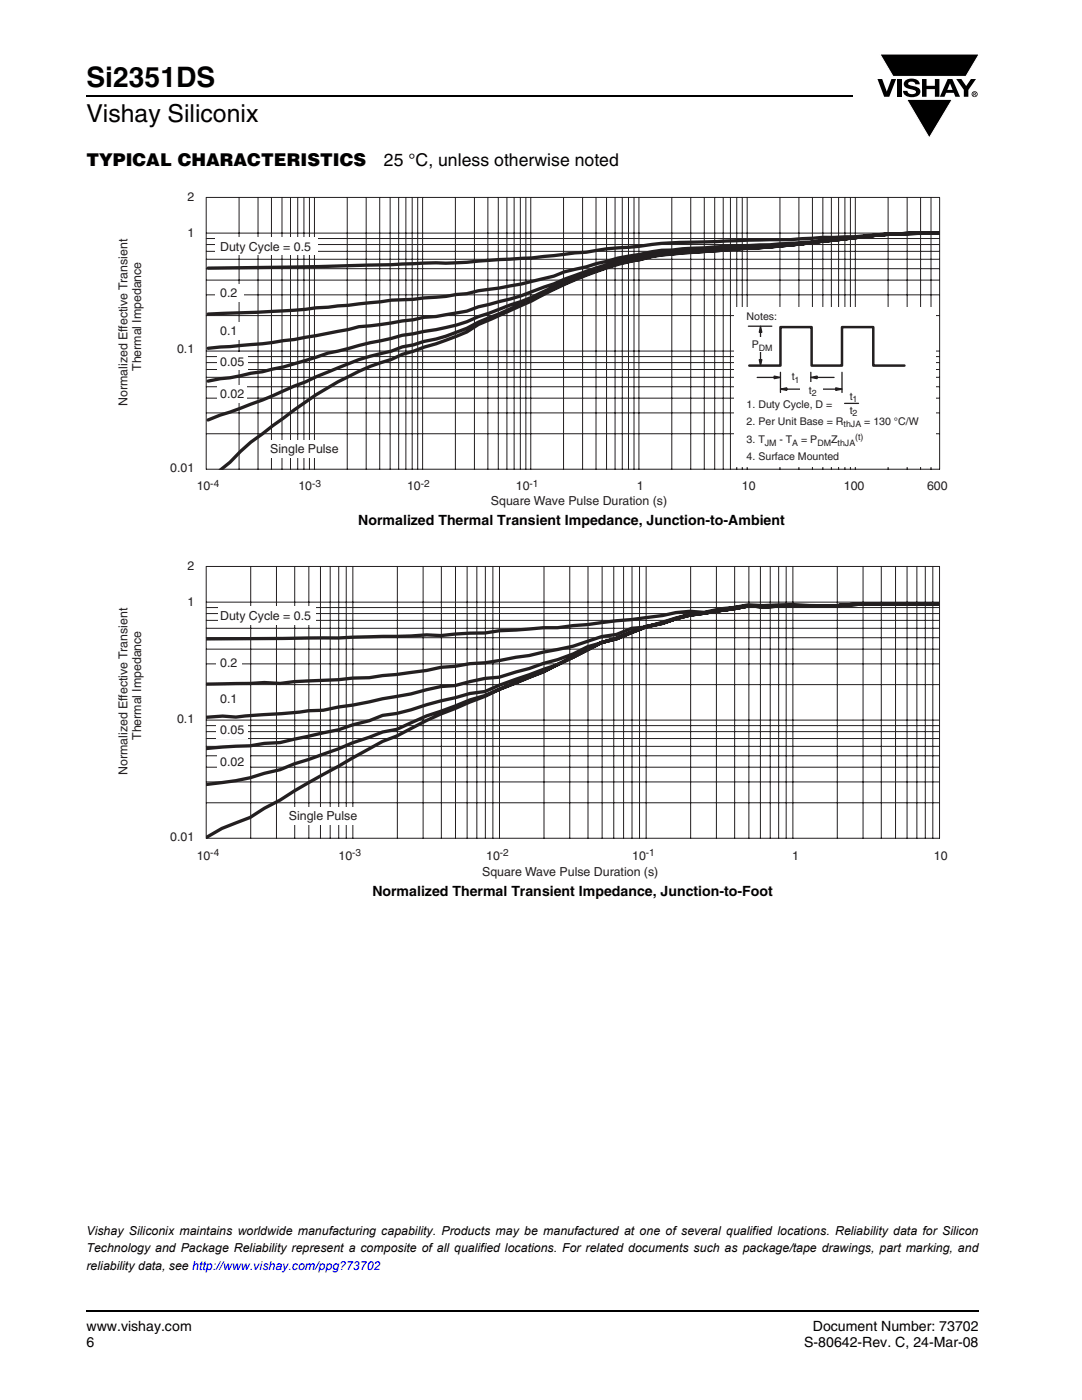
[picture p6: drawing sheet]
<svg xmlns="http://www.w3.org/2000/svg" width="216mm" height="279mm" viewBox="0 0 216 279" stroke-linecap="round" stroke-linejoin="round" font-family="sans-serif">
<path d="M17.1 18.9h.2v.3h-.2zM17.1 261.5h.2v.4h-.2z" fill="#000"/>
<path d="M17.3 19.1h152.9M17.3 261.7h178.1" fill="none" stroke="#000" stroke-width=".36"/>
<path d="M175.1 10.7h20.4v17h-20.4z" fill="#fff"/>
<g fill="#000">
<path d="M175.1 15.8h.9l.9 2.5 1-2.5h.9l-1.4 3.5h-1zM175.6 10.8h19.8l-2.7 4.5h-14.5zM179 15.8h.9v3.5h-.9zM180.7 16.1a2.08 2.08 0 0 1 2.7 .3l.1 .4h-.9a.78 .78 0 0 0-.6-.5 .78 .78 0 0 0-.8 .4l.2 .3 1 .2a1.06 1.06 0 0 1 1.2 1 1.06 1.06 0 0 1-1 1.1 1.71 1.71 0 0 1-2.4-1.2h.9a.95 .95 0 0 0 .8 .7 .95 .95 0 0 0 .9-.4 1.29 1.29 0 0 0-1.2-.6 1.02 1.02 0 0 1-1.1-.6 1.02 1.02 0 0 1 .2-1.1zM184 15.8h.9v1.3h1.6v-1.3h.9v3.5h-.9v-1.5h-1.6v1.5h-.9zM180.9 19.8h9.1l-4.6 7.7zM190.8 15.8h1l1 1.4 .9-1.4h1l-1.5 2.2v1.3h-.9v-1.4z"/>
<path d="M189.6 16.6l-.6 1.3h1.1zM189.1 15.8h.9l1.6 3.5h-1l-.3-.8h-1.5l-.3 .8h-1z"/>
<path d="M194.4 18.6v.1h.2v-.1zM194.2 18.5h.5v.2l-.1 .1 .1 .3-.2-.3-.1 .3h-.2zM194 18.8a.45 .45 0 0 0 .9 0 .45 .45 0 0 0-.9 0zM193.9 18.8a.6 .6 0 0 1 1.2 0 .6 .6 0 0 1-1.2 0z"/>
</g>
<path d="M175.6 10.8h19.8l-2.7 4.5h-14.5zM180.9 19.8h9.1l-4.6 7.7z" fill="none" stroke="#fff" stroke-width=".2"/>
<path d="M23.3 37.9h165.8v63.5h-165.8z" fill="#fff"/>
<g fill="none" stroke="#231f20" stroke-width=".2">
<path d="M47.7 39.4v54.2M51.5 39.4v54.2M54.2 39.4v54.2M56.3 39.4v54.2M58 39.4v54.2M59.4 39.4v54.2M60.6 39.4v54.2M61.7 39.4v54.2M62.7 39.4v54.2M69.3 39.4v54.2M73.1 39.4v54.2M75.8 39.4v54.2"/>
<path d="M77.8 39.4v54.2M79.5 39.4v54.2M81 39.4v54.2M82.2 39.4v54.2M83.3 39.4v54.2M84.3 39.4v54.2M90.9 39.4v54.2M94.7 39.4v54.2M97.3 39.4v54.2M99.4 39.4v54.2M101.1 39.4v54.2M102.6 39.4v54.2"/>
<path d="M103.8 39.4v54.2M104.9 39.4v54.2M105.9 39.4v54.2M112.4 39.4v54.2M116.2 39.4v54.2M118.9 39.4v54.2M121 39.4v54.2M122.7 39.4v54.2M124.2 39.4v54.2M125.4 39.4v54.2M126.5 39.4v54.2M127.5 39.4v54.2"/>
<path d="M134 39.4v54.2M137.8 39.4v54.2M140.5 39.4v54.2M142.6 39.4v54.2M144.3 39.4v54.2M145.7 39.4v54.2M147 39.4v54.2M148.1 39.4v54.2M149.1 39.4v54.2M155.6 39.4v54.2M159.4 39.4v54.2M162.1 39.4v54.2"/>
<path d="M164.2 39.4v54.2M165.9 39.4v54.2M167.3 39.4v54.2M168.6 39.4v54.2M169.7 39.4v54.2M170.7 39.4v54.2M177.2 39.4v54.2M181 39.4v54.2M183.7 39.4v54.2M185.8 39.4v54.2M187.5 39.4h-146.4v54.2h146.4M187.5 39.4v54.2"/>
<path d="M41.2 50.2h146.3M41.2 48.8h146.3M41.2 51.7h146.3M41.2 58.8h146.3M41.2 55.9h146.3M41.2 53.6h146.3M41.2 47.6h146.3M41.2 46.5h146.3M41.2 70.1h146.3M41.2 79.5h146.3M41.2 77.2h146.3M41.2 75.3h146.3"/>
<path d="M41.2 73.7h146.3M41.2 72.4h146.3M41.2 71.2h146.3M41.2 63h146.3M41.2 86.6h146.3M41.2 82.4h146.3"/>
</g>
<g fill="#fff">
<path d="M43 56.8h5.7v3.4h-5.7z"/>
<path d="M42.2 64.3h7.3v3.4h-7.3z"/>
<path d="M43.3 70.4h6.1v3.4h-6.1z"/>
<path d="M43.4 76.9h5.9v3.4h-5.9z"/>
<path d="M52.2 87.9h16.6v3.4h-16.6z"/>
<path d="M42.9 47.4h20.4v3.5h-20.4z"/>
</g>
<path d="M187.6 46.5l-10.4 .1-6.5 .6-6.5 .2-6.4 .4-8.6 .1-10.5 .4a84.6 84.6 0 0 0-13.1 1 45.5 45.5 0 0 0-8.6 1l-2.3 .2a141.9 141.9 0 0 1-17.2 1.5l-2 .1a79.6 79.6 0 0 1-10.9 .4l-6.5 .3-15.2 .4-21.4 .3M187.6 46.5l-4.8 .1a87.4 87.4 0 0 0-12.1 .8l-2.1 .1-2.2 .4-2.2 .1-2 .3-4.4 .3-12.9 .6-12.9 .7-8.7 1.6-6.3 1.8-4.4 1-2.1 .8-6.5 1.6-4.4 .8-4.1 .5-2.4 .6-2 .2-2.1 .4-6.5 .5-4.4 .2-6.5 .7a332.1 332.1 0 0 1-30.1 2.1M187.6 46.5l-5.6 .1a113.7 113.7 0 0 0-15.6 1.3l-9.6 1-9.7 .6a217.7 217.7 0 0 0-17 1.2l-2.5 .7a35.8 35.8 0 0 0-8.5 2l-10.5 3.9a69.2 69.2 0 0 1-13.1 3.9l-2.4 .9-6.1 1.1-2.4 .1-2.1 .5-6.5 1-4.4 .4a146.9 146.9 0 0 1-27.6 4.1l-2.5 .2M187.6 46.5a134.3 134.3 0 0 0-22.1 1.5l-2.6 .3a270 270 0 0 1-19.2 1.6l-9.3 .6a27.1 27.1 0 0 0-6.8 1.1 62.8 62.8 0 0 0-14 4.3l-2.2 .9a96.5 96.5 0 0 1-11.8 4.9l-4.1 1.5a32.5 32.5 0 0 1-10.9 2.9l-4.3 .8-2.2 .6-4.2 .9-8.4 2.1-9 2.7-4.1 1-10.9 1.9M41.5 83.8l10.9-4 13.1-5.6a52.6 52.6 0 0 1 12.6-4.1l2.2-.9 2.2-.4 2.1-.7a33.4 33.4 0 0 0 10.9-3.8l10.6-4.5a83 83 0 0 1 19.5-7.7l2-.3a41.9 41.9 0 0 1 10.9-1.5l5.4-.4a265.4 265.4 0 0 0 20.3-1.8 174.4 174.4 0 0 1 19.3-1.6h4.1a136.7 136.7 0 0 0-22.3 1.5 334.2 334.2 0 0 1-22.5 2.1h-1.1a73.7 73.7 0 0 0-23.8 4.5l-4.9 2a262.8 262.8 0 0 1-17.5 8.2l-2.4 1.4a64.5 64.5 0 0 1-8.5 3.1l-2.1 .8-2.2 .6-2.2 1a55.8 55.8 0 0 0-15.1 7.1l-4.3 3-8.6 6.4-2.1 1.9-2.1 2.2-1.8 1.4" fill="none" stroke="#231f20" stroke-width=".66"/>
<path d="M146.6 61.3h40.1v31.8h-40.1z" fill="#fff"/>
<path d="M149.3 65.1h4.7M155.7 74.3v4M161.8 74.3v2M168 74.3v4M168.5 80.5h2.8" fill="none" stroke="#231f20" stroke-width=".26"/>
<path d="M155.7 77.7l1.3-.3v.5z" fill="#231f20"/>
<path d="M155.7 77.7l1.3-.3v.5zM156.6 77.7h3.8" fill="none" stroke="#231f20" stroke-width=".26"/>
<path d="M166.8 77.4l1.2 .3-1.2 .2z" fill="#231f20"/>
<path d="M163.4 77.7h3.7M166.8 77.4l1.2 .3-1.2 .2z" fill="none" stroke="#231f20" stroke-width=".26"/>
<path d="M154.5 75.1l1.2 .2-1.2 .3z" fill="#231f20"/>
<path d="M151.1 75.3h3.8M154.5 75.1l1.2 .2-1.2 .3z" fill="none" stroke="#231f20" stroke-width=".26"/>
<path d="M161.8 75.3l1.2-.2v.5z" fill="#231f20"/>
<path d="M161.8 75.3l1.2-.2v.5zM162.7 75.3h3.7" fill="none" stroke="#231f20" stroke-width=".26"/>
<g fill="#fff">
<path d="M156.3 73.6h4.4v3h-4.4z"/>
<path d="M159.7 76.3h4.5v2.9h-4.5z"/>
</g>
<path d="M151.5 71.8h.5l-.2 1.2z" fill="#231f20"/>
<path d="M151.5 71.8h.5l-.2 1.2zM151.8 68.5v3.6" fill="none" stroke="#231f20" stroke-width=".26"/>
<path d="M151.8 65.1l.2 1.2h-.5z" fill="#231f20"/>
<path d="M151.8 65.1l.2 1.2h-.5zM151.8 66v3.6" fill="none" stroke="#231f20" stroke-width=".26"/>
<path d="M148.3 67.3h7v2.9h-7z" fill="#fff"/>
<path d="M149.5 73h6.2v-7.7h6.3v7.7h6v-7.7h6.3v7.7h6.2" fill="none" stroke="#231f20" stroke-width=".5"/>
<path d="M23.3 111.6h165.8v63.8h-165.8z" fill="#fff"/>
<g fill="none" stroke="#231f20" stroke-width=".2">
<path d="M41.1 113.1v54.2h146.4v-54.2M41.2 113.1h146.3M50 113.1v54.2M55.2 113.1v54.2M58.8 113.1v54.2M61.6 113.1v54.2M63.9 113.1v54.2M65.9 113.1v54.2M67.6 113.1v54.2M69.1 113.1v54.2M70.4 113.1v54.2M79.3 113.1v54.2"/>
<path d="M84.4 113.1v54.2M88.1 113.1v54.2M90.9 113.1v54.2M93.2 113.1v54.2M95.1 113.1v54.2M96.8 113.1v54.2M98.3 113.1v54.2M99.7 113.1v54.2M108.5 113.1v54.2M113.7 113.1v54.2M117.3 113.1v54.2M120.1 113.1v54.2"/>
<path d="M122.5 113.1v54.2M124.4 113.1v54.2M126.1 113.1v54.2M127.6 113.1v54.2M128.9 113.1v54.2M137.8 113.1v54.2M142.9 113.1v54.2M146.6 113.1v54.2M149.4 113.1v54.2M151.7 113.1v54.2M153.7 113.1v54.2M155.4 113.1v54.2"/>
<path d="M156.9 113.1v54.2M158.2 113.1v54.2M167.1 113.1v54.2M172.2 113.1v54.2M175.9 113.1v54.2M178.7 113.1v54.2M181 113.1v54.2M183 113.1v54.2M184.6 113.1v54.2M186.1 113.1v54.2M41.2 123.8h146.3M41.2 122.5h146.3"/>
<path d="M41.2 125.4h146.3M41.2 136.6h146.3M41.2 132.5h146.3M41.2 129.6h146.3M41.2 127.3h146.3M41.2 121.3h146.3M41.2 120.2h146.3M41.2 143.7h146.3M41.2 156.1h146.3M41.2 153.1h146.3M41.2 150.8h146.3M41.2 149h146.3"/>
<path d="M41.2 147.4h146.3M41.2 146h146.3M41.2 144.8h146.3M41.2 160.2h146.3"/>
</g>
<g fill="#fff">
<path d="M43.1 130.7h5.1v3.4h-5.1z"/>
<path d="M43.2 143.9h6.2v3.4h-6.2z"/>
<path d="M43.3 150.4h6.4v3.4h-6.4z"/>
<path d="M55.9 161.2h17.7v3.4h-17.7z"/>
<path d="M43.5 121h19.5v3.7h-19.5z"/>
</g>
<path d="M187.5 120.6h-17.7a70.4 70.4 0 0 1-11.7 0l-5.8 .3-3-.2-2.8 .5-2.8 .3-3.2 .7-2.8-.2-2.8 .3a97.9 97.9 0 0 1-11.9 1.6l-11.7 1.4h-2.9l-8.8 .6-2.8 .4-3.1 .1-5.7 .4-2.9-.1-3.1 .2-14.5 .4-26.4 .2M187.5 120.6h-14.6l-6 .3-14.6 .2-3-.2-11.6 1.7-2.8 .7-6 1.9-2.9 .2-3 1.2-2.9 .4-5.7 2-8.8 1.8-8.8 1.5-3.1 .2-2.9 .5-2.8 .2a97.6 97.6 0 0 1-11.7 1.6l-2.6 .4-15 .8-2.8 .4-3.2-.2-2.8 .2-8.8 .1M187.5 120.6h-14.6l-6 .3-14.6 .2-3-.2-2.8 .6-8.8 1.1-5.5 1.7-3.3 .8a76.1 76.1 0 0 1-11.7 4l-2.8 1.4-3.1 1.1-2.9 .8-2.8 1-6 1.7-2.8 .3-6 1.4-2.8 .2-6 1.5-5.7 1-5.9 1.2-2.9 .4-3 .6-2.9 .1-3.6 .5-10.9 .8-2.7-.2-3.3 .3M187.5 120.6h-14.6l-6 .3-14.6 .2-3-.2-11.6 1.9-2.8 .7-2.7 .9-3.3 .6-5.9 2.5-2.9 .7-8.8 4.5-11.7 4.1-2.8 1.2-3.1 .4-8.6 2.2-3.1 1.1-2.8 .7-2.9 .4-2.6 1-3.3 .9-2.9 .9-11.6 2.6-3.2 .2-2.8 .4-8.8 .6M187.5 120.6h-14.6l-6 .3-14.6 .2-3-.2-11.6 1.9-2.8 .7-2.7 .9-3.3 .7-5.9 2.4-2.9 .7-11.7 5.8-11.6 4.8-3.1 .9-2.9 1.2-5.7 2-5.9 2.7-2.9 .5-5.9 2.1-2.9 1.2-8.8 3-2.8 1.2-3.2 .7a47.3 47.3 0 0 1-11.6 2.3M187.5 120.6h-14.6l-6 .3-14.6 .2-3-.2-11.6 1.9-2.8 .7-2.7 .9-3.3 .7-5.9 2.4-2.9 .7-11.7 5.9-8.8 3.5-2.8 1.4-6 2.4a76 76 0 0 0-11.6 5.5l-2.9 1.1-8.8 4.9a139.5 139.5 0 0 0-11.6 6.8l-3.2 1.6-2.8 1.8-5.6 2.2-3.2 1.9" fill="none" stroke="#231f20" stroke-width=".66"/>
<text font-size="5.6" x="17.3" y="17.4">Si2351DS</text>
<text font-size="4.9" x="17.3" y="24.4">Vishay Siliconix</text>
<g font-size="3.5">
<text x="17.3" y="33">TYPICAL CHARACTERISTICS</text>
<text x="76.6" y="33">25 °C, unless otherwise noted</text>
</g>
<g font-size="2.8">
<text x="71.5" y="104.8">Normalized Thermal Transient Impedance, Junction-to-Ambient</text>
<text x="74.3" y="178.9">Normalized Thermal Transient Impedance, Junction-to-Foot</text>
<text x="17.3" y="265.6">www.vishay.com</text>
<text x="17.3" y="268.8">6</text>
<text x="160.4" y="268.8">S-80642-Rev. C, 24-Mar-08</text>
<text x="162.2" y="265.6">Document Number: 73702</text>
</g>
<g font-size="2.5" fill="#231f20">
<text x="37.4" y="40">2</text>
<text x="37.4" y="47.2">1</text>
<text x="43.9" y="50">Duty Cycle = 0.5</text>
<text x="43.9" y="59.4">0.2</text>
<text x="35.3" y="70.5">0.1</text>
<text x="43.9" y="66.8">0.1</text>
<text x="28.2" y="74" transform="rotate(-90 28.2 74)">Thermal Impedance</text>
<text x="43.9" y="72.9">0.05</text>
<text x="25.5" y="81" transform="rotate(-90 25.5 81)">Normalized Effective Transient</text>
<text x="43.9" y="79.4">0.02</text>
<text x="34" y="94.3">0.01</text>
<text x="53.9" y="90.4">Single P</text>
<text x="63.1" y="90.4">ulse</text>
<text x="39.2" y="97.9">10</text>
<text x="59.5" y="97.9">10</text>
<text x="81.2" y="97.9">10</text>
<text x="98" y="100.8">Square Wave Pulse Duration (s)</text>
<text x="102.9" y="97.9">10</text>
<text x="127" y="97.9">1</text>
<text x="148.1" y="97.9">10</text>
<text x="168.4" y="97.9">100</text>
<text x="185" y="97.9">600</text>
<text x="37.4" y="113.7">2</text>
<text x="37.4" y="120.9">1</text>
<text x="43.9" y="123.7">Duty Cycle = 0.5</text>
<text x="43.9" y="133.2">0.2</text>
<text x="43.9" y="140.3">0.1</text>
<text x="28.2" y="147.7" transform="rotate(-90 28.2 147.7)">Thermal Impedance</text>
<text x="35.3" y="144.2">0.1</text>
<text x="43.9" y="146.4">0.05</text>
<text x="25.5" y="154.6" transform="rotate(-90 25.5 154.6)">Normalized Effective Transient</text>
<text x="43.9" y="152.9">0.02</text>
<text x="34" y="167.9">0.01</text>
<text x="57.6" y="163.7">Single Pu</text>
<text x="68.1" y="163.7">lse</text>
<text x="39.2" y="171.5">10</text>
<text x="67.5" y="171.5">10</text>
<text x="97" y="171.5">10</text>
<text x="126.2" y="171.5">10</text>
<text x="158.1" y="171.5">1</text>
<text x="186.3" y="171.5">10</text>
<text x="96.2" y="174.8">Square Wave Pulse Duration (s)</text>
</g>
<g font-size="2.5">
<text x="17.3" y="246.4">Vishay Siliconix maintains worldwide manufacturing capability. Products may be manufactured at one of several qualified locations. Reliability data for Silicon</text>
<text x="17.3" y="250">Technology and Package Reliability represent a composite of all qualified locations. For related documents such as package/tape drawings, part marking, and</text>
<text x="17.3" y="253.5">reliability data, see http://www.vishay.com/ppg?73702</text>
</g>
<g font-size="2.1" fill="#231f20">
<text x="149" y="63.9">Notes:</text>
<text x="150" y="69.5">P</text>
<text x="158" y="75.9">t</text>
<text x="149" y="81.4">1. Duty Cycle, D =</text>
<text x="161.4" y="78.6">t</text>
<text x="169.6" y="79.8">t</text>
<text x="169.6" y="82.6">t</text>
<text x="149" y="88.5">3. T</text>
<text x="149" y="84.7">2. Per Unit Base = R</text>
<text x="155.5" y="88.5">- T</text>
<text x="159.9" y="88.5">= P</text>
<text x="165.8" y="88.5">Z</text>
<text x="172.4" y="84.7">= 130 °C/</text>
<text x="181.3" y="84.7">W</text>
<text x="149" y="91.8">4. Surface Mo</text>
<text x="162.1" y="91.8">unted</text>
</g>
<g font-size="2" fill="#231f20">
<text x="42" y="97.1">-4</text>
<text x="62.3" y="97.1">-3</text>
<text x="83.9" y="97.1">-2</text>
<text x="105.6" y="97.1">-1</text>
<text x="42" y="170.8">-4</text>
<text x="70.3" y="170.8">-3</text>
<text x="99.7" y="170.8">-2</text>
<text x="128.9" y="170.8">-1</text>
</g>
<g font-size="1.8" fill="#231f20">
<text x="151.4" y="70">DM</text>
<text x="158.6" y="76.4">1</text>
<text x="162" y="79">2</text>
<text x="170.1" y="80.2">1</text>
<text x="170.1" y="83.1">2</text>
<text x="152.6" y="88.9">JM</text>
<text x="158.1" y="88.9">A</text>
<text x="163.1" y="88.9">DM</text>
<text x="167.1" y="88.9">thJA</text>
<text x="168.3" y="85.2">thJA</text>
<text x="170.7" y="87.8">(t)</text>
</g>
</svg>
